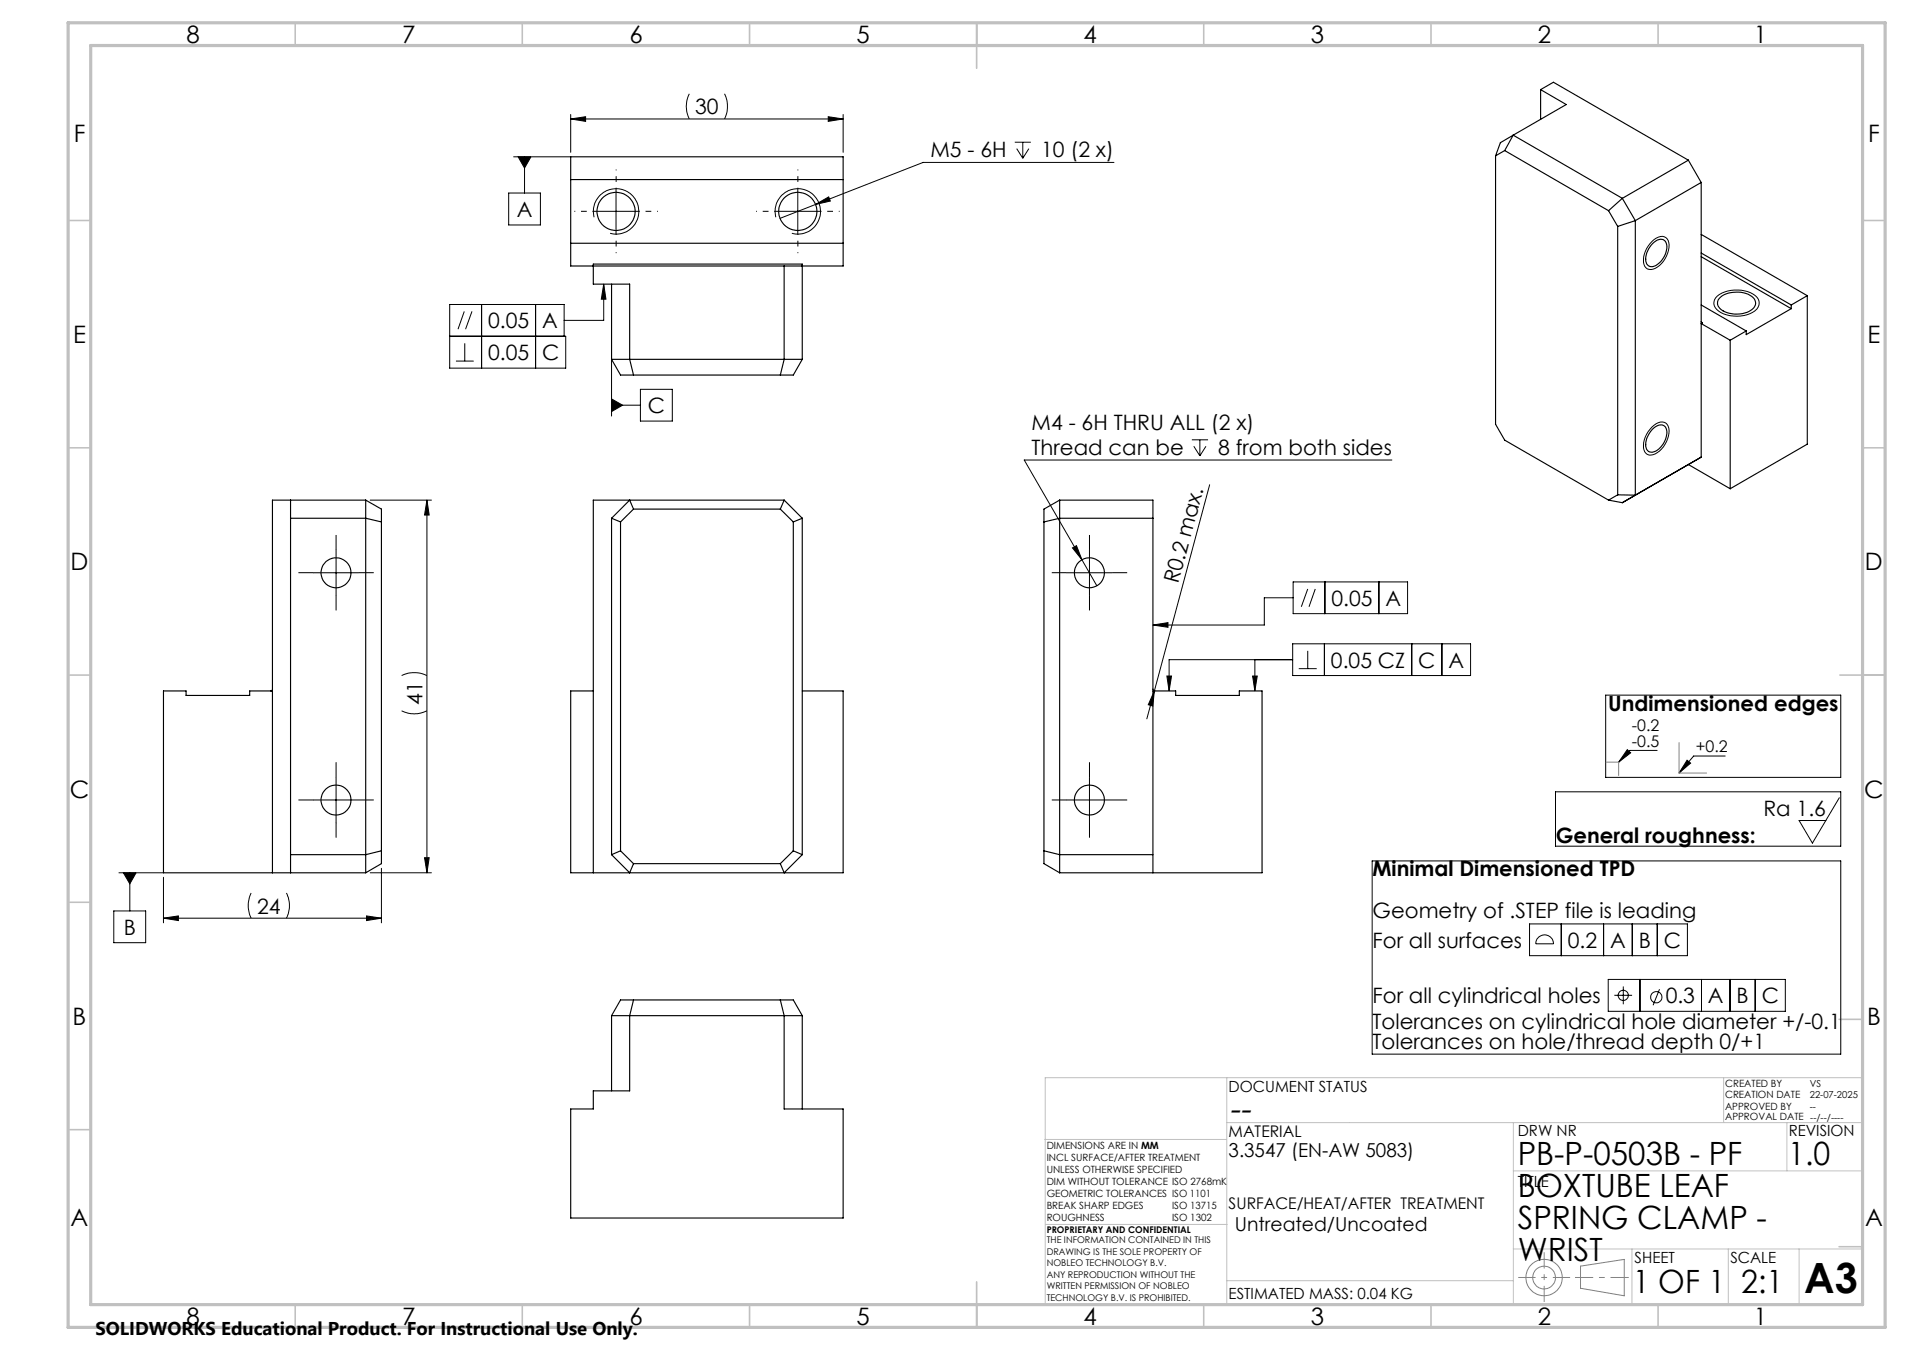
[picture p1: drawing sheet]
<svg xmlns="http://www.w3.org/2000/svg" width="420mm" height="297mm" viewBox="0 0 420 297" stroke-linecap="round" stroke-linejoin="round" font-family="sans-serif">
<g fill="none" stroke="#000" stroke-width=".22">
<path d="M113.1 34.5h12.5M114.1 34.5h2.8l-1.4 2.5zM115.5 34.5v8M125.6 26.2l3.3-.5v1zM125.6 25.2v8.3M125.6 26.2h60M151.7 20.6a6.1 6.1 0 0 0 0 5.6M159.5 20.6a6.4 6.4 0 0 1 0 5.6M182.3 25.7l3.3 .5-3.3 .5zM185.6 25.2v8.3M223.4 31.3h3.5M223.8 32.7l1.3 2.1"/>
<path d="M225.1 31.3v3.5M226.5 32.7l-1.4 2.1M245.2 35.7h-42l-31.5 12.3M112 42.5h7v7h-7zM130.6 46.5h10M130.8 47.8a5 5 0 0 1 4.4-6.3 5 5 0 0 1 5.4 5.4 5 5 0 0 1-6.3 4.4M135.6 41.5v10M170.6 46.5h10M170.8 47.8a5 5 0 0 1 4.4-6.3 5 5 0 0 1 5.4 5.4 5 5 0 0 1-6.3 4.4M175.6 41.5v10M179.5 45l2.9-1.7 .4 .9zM363.6 53.1l1-.7a1.72 1.72 0 0 1 1.9-.2 1.72 1.72 0 0 1 .9 1.7 5.5 5.5 0 0 1-4 5.4 1.67 1.67 0 0 1-1.6-2.2l.1-1.2 .5-1.2z"/>
<path d="M99 74h25.5v7h-25.5v-14h25.2v7M100.4 79.4h3.9M102.2 68.5l-1.4 3.9M102.3 75.5v3.9M103.9 68.5l-1.4 3.9M106 67v14M117.9 67v14M132.9 62.5l.5 3.3h-1zM132.9 62.5v8h-8.7M134.6 79.1v12.4M378 65.2a7.2 7.2 0 0 1 8.8 .2 2.11 2.11 0 0 1-1 3.3 7.4 7.4 0 0 1-7.9-.6 1.9 1.9 0 0 1 .1-2.9zM134.6 87.8l2.5 1.3-2.5 1.5z"/>
<path d="M134.6 89.1h6.4M141 85.7h7v6.9h-7zM262.4 96.8h3.5M262.8 98.2l1.3 2.1M264.1 96.8v3.5M265.5 98.2l-1.4 2.1M363.6 93.9l.5-.3a1.83 1.83 0 0 1 1.8-.8 1.83 1.83 0 0 1 1.4 1.4 5.8 5.8 0 0 1-3.4 5.8 1.67 1.67 0 0 1-2.1-2l.4-1.8 .6-1.2zM81.5 110h13.5M94 110l.5 3.3h-1zM94 110v82M266.3 106.6l-12.2 45.4M306.4 101.2h-80.9l15.9 27.7"/>
<path d="M69 126h10M74 121v10M234.8 126h10M236.1 120.5l.9-.5 1.2 3.2zM239.8 121v10M253.8 137.5l3.3-.5v1zM284.7 128h25.1v7h-25.1zM284.7 131.5h-6.4v6h-24.5M287.9 129.6l-1.4 3.9M289.5 129.6l-1.4 3.9M291.6 128v7M303.5 128v7"/>
<path d="M88.4 156.4a6.1 6.1 0 0 0 5.6 0M88.4 148.6a6.4 6.4 0 0 1 5.6 0M254.1 152l-.3 3.3-1-.3zM254.1 152l-1.7 6.1M256.9 148.7h1l-.5 3.3zM275.7 148.7h1.1l-.6 3.3zM276.2 145.1v6.9M284.6 141.6h39.1v7h-39.1zM284.6 145.1h-27.2v6.9M285.9 147.1h3.9M287.9 143.2v3.9M291.5 141.6v7"/>
<path d="M310.8 141.6v7M317.4 141.6v7M353.4 152.9h51.8v18.1h-51.8zM69 176h10M74 171v10M234.8 176h10M239.8 171v10M342.4 174.2h62.8v12h-62.8zM358.2 164.9l.8 .7-2.7 2.1zM364.8 165.1h-6l-2.5 2.6M371.4 167.2l.7 .7-2.5 2.2zM379.8 166.3h-7l-3.2 3.8"/>
<path d="M404.9 175.5l-5.9 10-3-5h5.9M26.2 192h9.8M27.2 192h2.8l-1.4 2.4zM28.6 192v8.4M36 193v10M55.3 196.5a6.4 6.4 0 0 0 0 5.5M63 196.5a6.1 6.1 0 0 1 0 5.5M81.5 192h13.5M84 191v12M93.5 188.7h1l-.5 3.3zM302 189.4h103.2v42.5h-103.2zM25 200.4h7.1v7h-7.1z"/>
<path d="M36 202l3.3-.5v1zM36 202h48M80.7 201.5l3.3 .5-3.3 .5zM336.7 203.3h34.7v7h-34.7zM338.7 206.2a1.99 1.99 0 0 1 2.1-.3 1.99 1.99 0 0 1 1.2 1.7h-3.9a1.92 1.92 0 0 1 .6-1.4zM343.7 203.3v7M353 203.3v7M354 215.5h39v7h-39zM355.4 219h3.9M357.3 217v3.9M359.3 203.3v7M361 215.5v7"/>
<path d="M364.8 203.3v7M365.3 217.6l-1.4 3.6M374.5 215.5v7M380.8 215.5v7M386.4 215.5v7"/>
<circle cx="357.3" cy="219" r="1.13"/>
<circle cx="364.6" cy="219.4" r="1.24"/>
</g>
<g fill="none" stroke="#808080" stroke-width=".22">
<path d="M353.6 167.7h2.7v2.9M369.6 163.4v6.7h6.1M347.9 278.5l9.6-1.4v8l-9.6-1.7z"/>
<circle cx="339.9" cy="281" r="2.51"/>
<circle cx="339.9" cy="281.1" r="4"/>
</g>
<path d="M334.2 281h11.4" fill="none" stroke="#808080" stroke-width=".22" stroke-dasharray="15.2 1.3 1.3 1.3" stroke-dashoffset="11.4" stroke-linecap="butt"/>
<path d="M339.9 275.5v10.9" fill="none" stroke="#808080" stroke-width=".22" stroke-dasharray="15.2 1.3 1.3 1.3" stroke-dashoffset="11.7" stroke-linecap="butt"/>
<path d="M346.7 281h11.8" fill="none" stroke="#808080" stroke-width=".22" stroke-dasharray="15.2 1.3 1.3 1.3" stroke-dashoffset="11.2" stroke-linecap="butt"/>
<g fill="none" stroke="#c0c0c0" stroke-width=".22">
<path d="M270.1 237.1v49.9M379.4 237.1v9.9M410.1 237.1h-180v49.9M230 250.7h40M270.1 247h140M333.1 257.6h77M333.1 247v40M393.3 247v10.6M230.2 269.4h39.9M333.1 274.8h77M359.2 274.8v12.2M380.4 274.8v12.2"/>
<path d="M396 274.8v12.2M270.1 281.8h63"/>
</g>
<g fill="none" stroke="#c0c0c0" stroke-width=".35">
<path d="M65 5v5M115 5v5M165 5v5M215 5v10M265 5v5M315 5v5M365 5v5M15 48.5h5M410 48.5h5M15 98.5h5M410 98.5h5M15 148.5h5"/>
<path d="M405 148.5h10M15 198.5h5M404.8 224.3h5M15 248.5h5M404.8 274.3h5M65 287v5M115 287v5M165 287v5M215 282v10M265 287v5M315 287v5M365 287v5"/>
</g>
<path d="M15 5h400v287h-400zM20 10h390v277h-390z" fill="none" stroke="#c0c0c0" stroke-width=".7"/>
<g fill="#000">
<path d="M254.1 152l-.3 3.3-1-.3z"/>
<path d="M182.3 25.7l3.3 .5-3.3 .5zM125.6 26.2l3.3-.5v1z"/>
<path d="M179.5 45l3.3-.8-.4-.9zM256.9 148.7h1l-.5 3.3zM275.7 148.7h1.1l-.6 3.3zM253.8 137.5l3.3-.5v1zM36 202l3.3-.5v1zM80.7 201.5l3.3 .5-3.3 .5zM27.2 192l1.4 2.4 1.4-2.4z"/>
<path d="M132.9 62.5l.5 3.3h-1zM134.6 87.8l2.5 1.3-2.5 1.5zM114.1 34.5l1.4 2.5 1.4-2.5zM236.1 120.5l2.1 2.7-1.2-3.2z"/>
<path d="M94 110l.5 3.3h-1zM93.5 188.7h1l-.5 3.3z"/>
<path d="M371.4 167.2l.7 .7-2.5 2.2zM358.2 164.9l.8 .7-2.7 2.1z"/>
</g>
<g fill="none" stroke="#000" stroke-width=".25">
<path d="M339.1 19.7l5.7 3.3-11.7 6.7M339.1 19.7l2.8-1.6 29.8 17.1M339.1 19.7v6.6M125.6 34.5h60v24h-60zM125.6 39.5h60M329.2 34.3v59l2 3.5 22.9 13.2M331.2 33.1l-2 1.2M331.2 33.1l22.9 13.3M333.1 29.7l24 13.9M333.1 29.7l-1.9 3.4M333.1 29.7l-2.8 1.7-1.1 2.9M371.7 35.2l-14.6 8.4"/>
<path d="M371.7 35.2l2.8 4.9M125.6 53.5h60M172.6 58.5v20.6l-.8 3.4M354.1 46.4l2 3.4M356.1 49.8v59.1M357.1 43.6l2.9 4.9M357.1 43.6l-3 2.8M360 48.5l-3.9 1.3M360 48.5v60.4M363.8 53.6a1.9 1.9 0 0 1 2.8-.5 4.3 4.3 0 0 1-1.8 5.1 1.53 1.53 0 0 1-1.9 .3 1.53 1.53 0 0 1-.6-1.9l.6-1.9zM374.5 40.1l-14.5 8.4M374.5 40.1v30.7"/>
<path d="M374.5 56.5l19.8 11.4M374.5 55.7l19.8 11.4M374.5 51.6l23.3 13.4M134.6 62.5v16.6M134.6 79.1h42M134.6 79.1l2 3.4h38l2-3.4M176.6 79.1v-21h-46v4.4h8v16.6l.9 3.4M374.5 70.8v.2h.3M374.5 71.2v29.4l-14.5 8.3M374.5 67.1l9.9 5.7M374.5 71.2l6.4 3.7M374.5 70.8l.3 .2"/>
<path d="M374.8 71l-.3 .2M378.7 65.4a6.1 6.1 0 0 1 7.2 .1 1.8 1.8 0 0 1-.9 3 5.9 5.9 0 0 1-6.6-.9l-.3-.7v-.6zM380.9 74.9v32.6M384.4 72.8l-3.5 2.1M394.3 67.9l-9.9 5.7v-.8M394.3 67.1v.8M397.8 65l-3.5 2.1M397.8 65v32.7l-16.9 9.8M363.8 94.4a1.9 1.9 0 0 1 2.8-.5 4.4 4.4 0 0 1-1.8 5.1 1.47 1.47 0 0 1-1.7 .4 1.47 1.47 0 0 1-.8-1.6 5.3 5.3 0 0 1 1.5-3.4zM64 114h16.5l3.5 .8M64 110v82M80.5 110h-20.5v41.7l-.4 .3"/>
<path d="M80.5 110v82M80.5 110l3.5 2v78l-3.5 2M134.6 114l2 .8M134.6 114v74M136.6 114.8v72.4M139.5 112h32.3M139.5 112l-.9-2-4 4M139.5 112l-2.9 2.8M171.8 112l2.8 2.8M172.6 110l4 4M172.6 110l-.8 2M172.6 110h-42v82"/>
<path d="M174.6 114.8v72.4M176.6 114l-2 .8M176.6 114v74M233.3 110h20.5v41.6l.1 .3 .3 .1M233.3 110v82M233.3 110l-3.5 2v78l3.5 2M253.8 114h-20.5l-3.5 .8M354.1 110l3 .6M356.1 108.9h3.9M356.1 108.9l-2 1.1M360 108.9l-2.9 1.7M380.9 107.5l-9.2-5.3-14.6 8.4"/>
<path d="M130.6 152h-5v40h60v-40h-9M60 192v-40h-5v1h-14v-1h-5v40h44.5M84 187.2l-3.5 .8h-16.5M134.6 188l4 4 .9-2M136.6 187.2l2.9 2.8M136.6 187.2l-2 .8M139.5 190h32.3M174.6 187.2l2 .8M174.6 187.2l-2.8 2.8M176.6 188l-4 4-.8-2M229.8 187.2l3.5 .8h20.5M233.3 192h44.5v-40h-5v1h-14v-1h-5v40"/>
<path d="M139.5 220l-.9 3.4v16.6h-8v4h-5v24h60v-24h-13v-20.6l-.8-3.4M134.6 223.4v16.6M134.6 223.4h42M134.6 223.4l2-3.4h38l2 3.4M176.6 223.4v20.6"/>
<circle cx="135.6" cy="46.5" r="4.2"/>
<circle cx="175.6" cy="46.5" r="4.2"/>
<circle cx="74" cy="126" r="3.3"/>
<circle cx="239.8" cy="126" r="3.3"/>
<circle cx="74" cy="176" r="3.3"/>
<circle cx="239.8" cy="176" r="3.3"/>
</g>
<g fill="none" stroke="#000" stroke-width=".22" stroke-dasharray="15.2 1.3 1.3 1.3" stroke-linecap="butt">
<path d="M69 126h-3.3M74 121v-3.3M74 131v3.3M79 126h3.3M234.8 126h-3.3M239.8 121v-3.3M239.8 131v3.3M244.8 126h3.3M69 176h-3.3M74 171v-3.3M79 176h3.3M234.8 176h-3.3"/>
<path d="M239.8 171v-3.3M244.8 176h3.3M74 181v3.3M239.8 181v3.3"/>
</g>
<path d="M130.6 46.5h-4.2M135.6 41.5v-4.2M135.6 51.5v4.2M140.6 46.5h4.2M170.6 46.5h-4.2M175.6 41.5v-4.2M175.6 51.5v4.2M180.6 46.5h4.2" fill="none" stroke="#000" stroke-width=".22" stroke-dasharray="15.2 1.3 1.3 1.3" stroke-dashoffset="15" stroke-linecap="butt"/>
<text font-size="9.2" x="397.2" y="284.5">A3</text>
<text font-size="7.3" x="270.4" y="246.3">--</text>
<g font-size="7.1">
<text x="334.1" y="256.2">PB-P-0503B - PF</text>
<text x="393.6" y="256.2">1.0</text>
<text x="334.1" y="263.3">BOXTUBE LEAF</text>
<text x="334.1" y="270.3">SPRING CLAMP -</text>
<text x="334.1" y="277.4">WRIST</text>
<text x="359.4" y="284.5">1 OF 1</text>
<text x="383.3" y="284.5">2:1</text>
</g>
<g font-size="5.3">
<text x="41" y="9.5">8</text>
<text x="88.5" y="9.5">7</text>
<text x="138.5" y="9.5">6</text>
<text x="188.5" y="9.5">5</text>
<text x="238.5" y="9.5">4</text>
<text x="288.5" y="9.5">3</text>
<text x="338.5" y="9.5">2</text>
<text x="386" y="9.5">1</text>
<text x="16.2" y="31.3">F</text>
<text x="411.2" y="31.3">F</text>
<text x="16.1" y="75.5">E</text>
<text x="411.1" y="75.5">E</text>
<text x="15.5" y="125.5">D</text>
<text x="410.5" y="125.5">D</text>
<text x="15.4" y="175.5">C</text>
<text x="410.4" y="175.5">C</text>
<text x="16" y="225.5">B</text>
<text x="411" y="225.5">B</text>
<text x="15.5" y="269.8">A</text>
<text x="410.5" y="269.8">A</text>
<text x="41" y="291.5">8</text>
<text x="88.5" y="291.5">7</text>
<text x="138.5" y="291.5">6</text>
<text x="188.5" y="291.5">5</text>
<text x="238.5" y="291.5">4</text>
<text x="288.5" y="291.5">3</text>
<text x="338.5" y="291.5">2</text>
<text x="386" y="291.5">1</text>
</g>
<g font-size="4.7">
<text x="153" y="25.1">30</text>
<text x="204.8" y="34.6">M5 - 6H</text>
<text x="229.2" y="34.6">10 (2 x)</text>
<text x="113.8" y="47.7">A</text>
<text x="107.4" y="72.2">0.05</text>
<text x="119.3" y="72.2">A</text>
<text x="107.4" y="79.2">0.05</text>
<text x="119.3" y="79.2">C</text>
<text x="142.6" y="90.9">C</text>
<text x="227.1" y="94.6">M4 - 6H THRU ALL (2 x)</text>
<text x="227.1" y="100.1">Thread can be</text>
<text x="268.2" y="100.1">8 from both sides</text>
<text x="259.4" y="128.6" transform="rotate(-75 259.4 128.6)">R0.2 max.</text>
<text x="293.1" y="133.3">0.05</text>
<text x="305" y="133.3">A</text>
<text x="293" y="146.9">0.05 CZ</text>
<text x="312.2" y="146.9">C</text>
<text x="318.8" y="146.9">A</text>
<text x="93" y="155.1" transform="rotate(-90 93 155.1)">41</text>
<text x="354" y="156.4">Undimensioned edges</text>
<text x="388.2" y="179.5">Ra 1.6</text>
<text x="342.5" y="185.5">General roughness:</text>
<text x="302.1" y="192.8">Minimal Dimensioned TPD</text>
<text x="56.6" y="201">24</text>
<text x="302.1" y="201.9">Geometry of .STEP file is leading</text>
<text x="27.2" y="205.6">B</text>
<text x="302.1" y="208.5">For all surfaces</text>
<text x="345.1" y="208.5">0.2</text>
<text x="354.4" y="208.5">A</text>
<text x="360.7" y="208.5">B</text>
<text x="366.3" y="208.5">C</text>
<text x="302.1" y="220.7">For all cylindrical holes</text>
<text x="366.7" y="220.7">0.3</text>
<text x="376" y="220.7">A</text>
<text x="382.3" y="220.7">B</text>
<text x="387.8" y="220.7">C</text>
<text x="302.1" y="226.3">Tolerances on cylindrical hole diameter +/-0.1</text>
<text x="302.1" y="230.9">Tolerances on hole/thread depth 0/+1</text>
</g>
<g font-size="4.2">
<text x="270.4" y="254.6">3.3547 (EN-AW 5083)</text>
<text x="271.8" y="270.8">Untreated/Uncoated</text>
</g>
<text font-size="4.1" x="21" y="293.7">SOLIDWORKS Educational Product. For Instructional Use Only.</text>
<g font-size="3.5">
<text x="359.2" y="160.9">-0.2</text>
<text x="359.2" y="164.3">-0.5</text>
<text x="373.3" y="165.5">+0.2</text>
<text x="270.4" y="250.1">MATERIAL</text>
<text x="270.4" y="266">SURFACE/HEAT/AFTER TREATMENT</text>
</g>
<g font-size="3.4">
<text x="270.4" y="240.2">DOCUMENT STATUS</text>
<text x="334.1" y="250">DRW NR</text>
<text x="393.7" y="250">REVISION</text>
<text x="334.1" y="261.1">TITLE</text>
<text x="359.8" y="277.9">SHEET</text>
<text x="380.9" y="277.9">SCALE</text>
<text x="270.4" y="285.7">ESTIMATED MASS: 0.04 KG</text>
</g>
<g font-size="2.2">
<text x="379.7" y="239.1">CREATED BY</text>
<text x="379.7" y="244.2">APPROVED BY</text>
<text x="379.7" y="241.6">CREATION DATE</text>
<text x="379.7" y="246.5">APPROVAL DATE --/--/----</text>
<text x="230.4" y="252.7">DIMENSIONS ARE IN MM</text>
<text x="230.4" y="255.4">INCL SURFACE/AFTER TREATMENT</text>
<text x="230.4" y="258">UNLESS OTHERWISE SPECIFIED</text>
<text x="230.4" y="260.7">DIM WITHOUT TOLERANCE ISO 2768mK</text>
<text x="230.4" y="263.3">GEOMETRIC TOLERANCES ISO 1101</text>
<text x="230.4" y="266">BREAK SHARP EDGES</text>
<text x="230.4" y="268.6">ROUGHNESS</text>
<text x="258" y="266">ISO 13715</text>
<text x="258" y="268.7">ISO 1302</text>
</g>
<g font-size="2.1">
<text x="398.4" y="239.1">VS</text>
<text x="398.4" y="244.2">--</text>
<text x="398.4" y="241.7">22-07-2025</text>
</g>
<g font-size="2">
<text x="230.4" y="271.3">PROPRIETARY AND CONFIDENTIAL</text>
<text x="230.4" y="273.5">THE INFORMATION CONTAINED IN THIS</text>
<text x="230.4" y="276.1">DRAWING IS THE SOLE PROPERTY OF</text>
<text x="230.4" y="278.6">NOBLEO TECHNOLOGY B.V.</text>
<text x="230.4" y="281.1">ANY REPRODUCTION WITHOUT THE</text>
<text x="230.4" y="283.6">WRITTEN PERMISSION OF NOBLEO</text>
<text x="230.4" y="286.2">TECHNOLOGY B.V. IS PROHIBITED.</text>
</g>
</svg>
